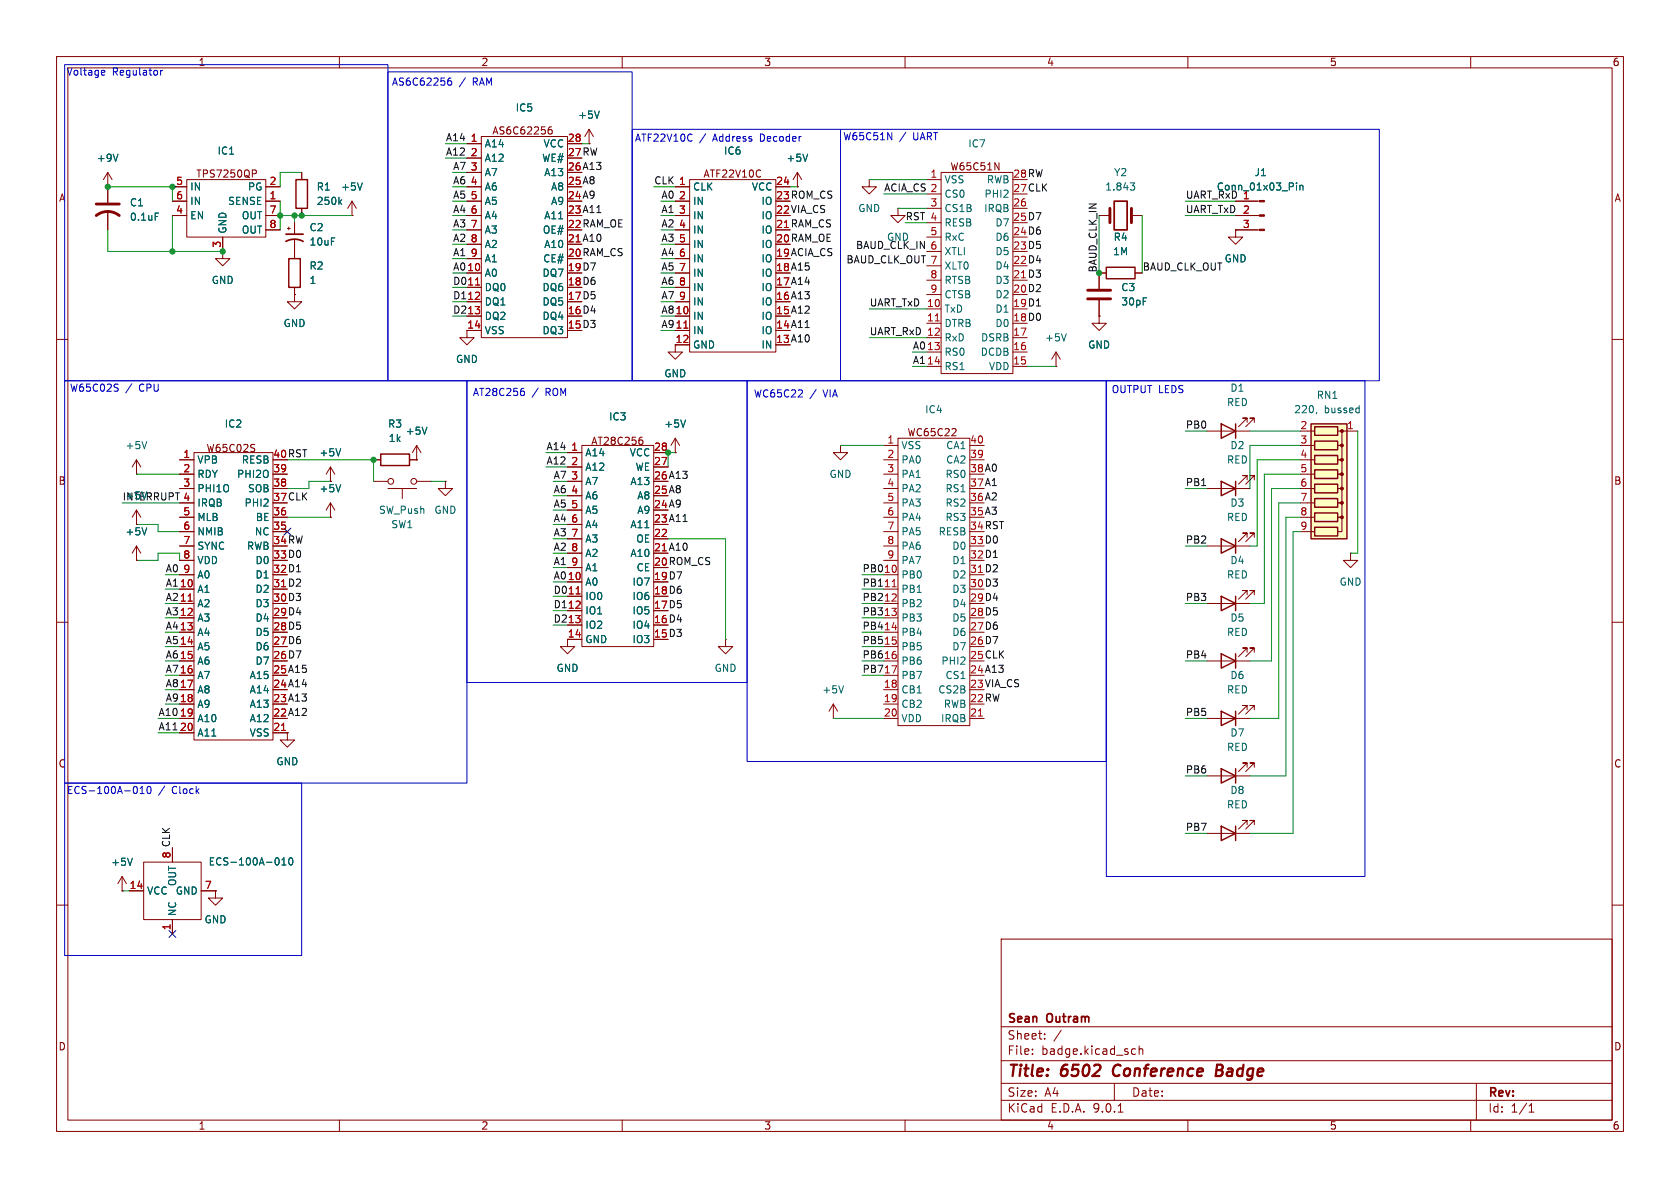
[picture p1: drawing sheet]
<svg xmlns="http://www.w3.org/2000/svg" width="297mm" height="210mm" viewBox="0 0 297 210" stroke-linecap="round" stroke-linejoin="round" font-family="sans-serif">
<g fill="none" stroke="#840000" stroke-width=".18">
<path d="M10 10h277v190h-277zM12 12h273v186h-273zM60 10v2M110 10v2M160 10v2M210 10v2M260 10v2M194.3 55.9v1.3h1.3l-1.3 1.2-1.3-1.2h1.3M194.3 55.9h.1M194.3 53.1v2.8M195.6 48.3h-1.3v2.8M200.7 48.3h1.2"/>
<path d="M10 60h2M186.7 64.8h.1M186.7 62.2l-.8 1.3M186.7 62.2l.8 1.3M186.7 62.2v2.6M213.4 76.2h7.6M220.5 74.7v-.8h-.8h.8l-1.6 1.5M221.7 74.7v-.8h-.7h.7l-1.5 1.5M285 60h2M24.1 83.8h.1M24.1 92.7h.1M24.1 99.1h.1"/>
<path d="M24.1 81.3l-.7 1.3M24.1 81.3l.8 1.3M24.1 81.3v2.5M24.1 90.2v2.5M24.1 96.5v2.6M24.1 90.2l-.7 1.2M24.1 90.2l.8 1.2M24.1 96.5l-.7 1.3M24.1 96.5l.8 1.3M10 110h2M213.4 116.8h7.6M220.5 115.3v-.7h-.8h.8l-1.6 1.5"/>
<path d="M221.7 115.3v-.7h-.7h.7l-1.5 1.5M285 110h2M10 160h2M177 166h108v32h-108zM285 160h2M60 198v2M110 198v2M160 198v2M177 194.5h108M177 191.5h108M177 187.5h108M177 181.5h108"/>
<path d="M182.5 186.3v.1M182.5 185.5v.1M184.7 183.6v.1M184.7 182.8v.1M187.6 182.1l-1.3 2M197 191.5v3M197.7 196.6h.8M200.3 185.4l.4 .1M200.7 186.3l-.4 .1M201.4 185.5l.2-.1 .4 .1v.9M201.4 184.9v1.5M210 198v2"/>
<path d="M260 198v2M261 191.5v6.5M270.3 196.6h.9M270.3 195.5l.4-.4v1.5"/>
</g>
<path d="M197 188.5a1.27 1.27 0 0 0 0 1.6M215.1 189.2h.6M215.7 189.2l.3 .1M215.8 188.2h-.6l-.3 2 1-.1M215.9 189.1l-.2 .1" fill="none" stroke="#840000" stroke-width=".4"/>
<path d="M188.5 59l-.4 1.3M25.9 78l-.4 1.3M25.9 93.3l-.4 1.3" fill="none" stroke="#006464" stroke-width=".18"/>
<path d="M195.6 47.2h5.1v2.1h-5.1zM215.9 74.9l2.5 1.3-2.5 1.3zM218.4 74.9v2.6M215.9 115.6l2.5 1.2-2.5 1.3zM218.4 115.6v2.5" fill="none" stroke="#840000" stroke-width=".25"/>
<path d="M192.3 51.3h4M192.3 52.8h4" fill="none" stroke="#840000" stroke-width=".51"/>
<path d="M231.8 74.9h6.3v20.4h-6.3z" fill="#ffffc2"/>
<g fill="none" stroke="#840000" stroke-width=".25">
<path d="M52.3 31.8h2.1v5h-2.1zM51.1 45.7h2v5.1h-2zM231.8 74.9h6.3v20.4h-6.3zM232.4 75.4h4.1v1.6h-4.1zM232.4 78h4.1v1.5h-4.1zM67.3 80.3h5.1v2h-5.1zM215.9 95.3l2.5 1.2-2.5 1.3zM215.9 85.1l2.5 1.3-2.5 1.2zM218.4 85.1v2.5M218.4 95.3v2.5M232.4 80.5h4.1v1.5h-4.1zM232.4 83.1h4.1v1.5h-4.1z"/>
<path d="M232.4 85.6h4.1v1.5h-4.1zM232.4 88.1h4.1v1.6h-4.1zM232.4 90.7h4.1v1.5h-4.1zM232.4 93.2h4.1v1.5h-4.1zM215.9 105.4l2.5 1.3-2.5 1.3zM218.4 105.4v2.6M215.9 125.7l2.5 1.3-2.5 1.3zM215.9 135.9l2.5 1.3-2.5 1.2zM218.4 125.7v2.6M218.4 135.9v2.5M215.9 146.1l2.5 1.2-2.5 1.3zM218.4 146.1v2.5"/>
</g>
<g fill="#840000" stroke="#840000" stroke-width=".18">
<path d="M222.7 35.4h.8v.3h-.8z"/>
<path d="M222.7 38h.8v.2h-.8z"/>
<path d="M222.7 40.5h.8v.3h-.8z"/>
<circle cx="237.2" cy="76.2" r=".25"/>
<circle cx="237.2" cy="78.7" r=".25"/>
<circle cx="237.2" cy="81.3" r=".25"/>
<circle cx="237.2" cy="83.8" r=".25"/>
<circle cx="237.2" cy="86.4" r=".25"/>
<circle cx="237.2" cy="88.9" r=".25"/>
<circle cx="237.2" cy="91.4" r=".25"/>
</g>
<g fill="none" stroke="#840000" stroke-width=".18">
<path d="M19 33h.1M19 30.5v5.3M19 37.3v3.3M19 30.5l-.7 1.3M19 30.5l.8 1.3M30.5 35.6h2.5M30.5 38.1h2.5M30.5 33h2.5M33 31.8h14v10.1h-14zM44.6 30h.5l.2 .3-.1 .3-.6 .1M47 35.6h2.5M47 38.1h2.5"/>
<path d="M47 33h2.5M52.1 39.4v2M53.3 30.5v1.3M53.3 36.8v1.3M62.2 38.1h.1M62.2 35.6l-.7 1.2M62.2 35.6l.8 1.2M62.2 35.6v2.5M82.5 35.6h2.6M82.5 38.1h2.6M82.5 25.4h2.6M82.5 27.9h2.6"/>
<path d="M82.5 30.5h2.6M82.5 33h2.6M85.1 24.1h15.2v35.6h-15.2zM97 23l.4-.1 .2 .2-.1 .5h-.5M97.5 22.4l-.4 .1-.1 .2M100.3 25.4h2.6M104.1 25.4h.1M104.1 22.9l-.7 1.2M104.1 22.9l.8 1.2M104.1 22.9v2.5M119.4 35.6h2.5M119.4 38.1h2.5"/>
<path d="M119.4 33h2.5M121.9 31.8h15.3v30.4h-15.3zM137.2 33h2.5M141 33h.1M141 30.5l-.8 1.3M141 30.5l.7 1.3M141 30.5v2.5M153.7 31.8v1.2h1.2l-1.2 1.3-1.3-1.3h1.3M153.7 31.8h.1M158.7 36.8v1.3h1.3l-1.3 1.3-1.2-1.3h1.2M158.7 36.8h.1M163.8 31.8h2.6"/>
<path d="M163.8 34.3h2.6M163.8 36.8h2.6M163.8 39.4h2.6M166.4 30.5h12.7v35.5h-12.7zM175.9 28.8l.7 1.2v-1.2M179.1 36.8h2.5M194.3 38.1h1.9M200 38.1h1.9M218.4 35.6h4.3M218.4 38.1h4.3M39.4 44.5v1.2h1.2l-1.2 1.3-1.3-1.3h1.3M39.4 44.5h.1"/>
<path d="M39.4 41.9v2.6M47 40.6h2.5M50.8 40.4h.5M51.1 40.1v.5M52.1 52.1v1.2h1.2l-1.2 1.3-1.3-1.3h1.3M52.1 52.1h.1M52.1 42.4v3.3M52.1 50.8v1.3M82.5 40.6h2.6M82.5 43.2h2.6M82.5 45.7h2.6M82.5 48.3h2.6"/>
<path d="M82.5 50.8h2.6M82.5 53.3h2.6M82.5 55.9h2.6M85.1 58.4h-2.6v1.3h1.3l-1.3 1.3-1.2-1.3h1.2M119.4 40.6h2.5M119.4 43.2h2.5M119.4 45.7h2.5M119.4 48.3h2.5M119.4 50.8h2.5M119.4 53.3h2.5M119.4 55.9h2.5M119.4 58.4h2.5"/>
<path d="M163.8 41.9h2.6M163.8 44.5h2.6M163.8 47h2.6M163.8 49.5h2.6M163.8 52.1h2.6M163.8 54.6h2.6M163.8 57.2h2.6M163.8 59.7h2.6M179.1 59.7h2.5M194.3 55.9h.1M194.3 53.1v2.8M195.6 48.3h-1.3v2.8"/>
<path d="M200.7 48.3h1.2M218.4 40.6v1.3h1.3l-1.3 1.3-1.2-1.3h1.2M218.4 40.6h.1M218.4 40.6h4.3M44.9 78.6h.1M45 79.3v.4M73.7 78.7l-.8 1.3M73.7 78.7l.7 1.3M73.7 78.7v2.6M102.9 78.7h12.7v35.6h-12.7zM113.3 77.3h.2M113.4 77.8l.3 .2v.3l-.3 .3"/>
<path d="M119.4 77.5l-.8 1.2M119.4 77.5l.7 1.2M119.4 77.5v2.5M121.9 61h-2.5v1.2h1.2l-1.2 1.3-1.3-1.3h1.3M148.6 78.7v1.3h1.3l-1.3 1.3-1.3-1.3h1.3M148.6 78.7h.1M156.2 78.7h2.5M158.7 77.5h12.7v50.8h-12.7zM163.8 62.2h2.6M163.8 64.8h2.6M171.4 78.7h2.6M179.1 62.2h2.5"/>
<path d="M179.1 64.8h2.5M231.1 76.2h1.3M231.1 78.7h1.3M236.5 76.2h.7v2.5h-.7h.7v2.6h-.7h.7v2.5h-.7h.7v2.6h-.7h.7v2.5h-.7h.7v2.5h-.7h.7v2.6h-.7M237.5 76.2h2.5M24.1 99.1h.1M24.1 92.7h.1M31.7 81.3h2.6M31.7 83.8h2.6M31.7 86.4h2.6M31.7 88.9h2.6M31.7 91.4h2.6"/>
<path d="M31.7 94h2.6M31.7 96.5h2.6M31.7 99.1h2.6M34.3 80h14v50.8h-14zM48.3 83.8h2.5M48.3 86.4h2.5M48.3 91.4h2.5M48.3 94h2.5M58.4 91.4h.1M58.4 85.1h.1M58.4 88.9l-.7 1.3M58.4 88.9l.8 1.3"/>
<path d="M58.4 82.6v2.5M58.4 88.9v2.5M58.4 82.6l-.7 1.2M58.4 82.6l.8 1.2M66 81.3h1.3M66 85.1h2.6M68.6 86.4h5.1M71.1 86.4v1.7M72.4 81.3h1.3M73.7 81.3h.1M73.7 85.1h2.5M78.7 85.1v1.3h1.3l-1.3 1.2-1.2-1.2h1.2"/>
<path d="M78.7 85.1h.1M100.3 80h2.6M100.3 82.6h2.6M100.3 85.1h2.6M100.3 87.6h2.6M100.3 90.2h2.6M100.3 92.7h2.6M100.3 95.3h2.6M100.3 97.8h2.6M115.6 80h2.5M115.6 82.6h2.5M115.6 95.3h2.5"/>
<path d="M119.4 80h.1M156.2 81.3h2.5M156.2 83.8h2.5M156.2 86.4h2.5M156.2 88.9h2.5M156.2 91.4h2.5M156.2 94h2.5M156.2 96.5h2.5M156.2 99.1h2.5M171.4 81.3h2.6M213.4 86.4h7.6M213.4 96.5h7.6"/>
<path d="M220.5 95v-.8h-.8h.8l-1.6 1.6M220.5 84.8v-.7h-.8h.8l-1.6 1.5M221.7 95v-.8h-.7h.7l-1.5 1.6M221.7 84.8v-.7h-.7h.7l-1.5 1.5M231.1 81.3h1.3M231.1 83.8h1.3M231.1 86.4h1.3M231.1 88.9h1.3M231.1 91.4h1.3M231.1 94h1.3M238.8 97.8v1.3h1.2l-1.2 1.2-1.3-1.2h1.3M238.8 97.8h.1"/>
<path d="M31.7 101.6h2.6M31.7 104.1h2.6M31.7 106.7h2.6M31.7 109.2h2.6M31.7 111.8h2.6M31.7 114.3h2.6M31.7 116.8h2.6M31.7 119.4h2.6M100.3 100.3h2.6M100.3 102.9h2.6M100.3 105.4h2.6M100.3 108h2.6"/>
<path d="M100.3 110.5h2.6M102.9 113h-2.6v1.3h1.3l-1.3 1.3-1.2-1.3h1.2M128.3 113v1.3h1.2l-1.2 1.3-1.3-1.3h1.3M128.3 113h.1M156.2 101.6h2.5M156.2 104.1h2.5M156.2 106.7h2.5M156.2 109.2h2.5M156.2 111.8h2.5M156.2 114.3h2.5M156.2 116.8h2.5M156.2 119.4h2.5"/>
<path d="M213.4 106.7h7.6M220.5 105.2v-.8h-.8h.8l-1.6 1.5M221.7 105.2v-.8h-.7h.7l-1.5 1.5M31.7 121.9h2.6M31.7 124.5h2.6M31.7 127h2.6M31.7 129.5h2.6M48.3 129.5h2.5M50.8 129.5v1.3h1.3l-1.3 1.3-1.3-1.3h1.3M50.8 129.5h.1M147.3 127h.1M147.3 124.5l-.7 1.2"/>
<path d="M147.3 124.5l.8 1.2M147.3 124.5v2.5M156.2 121.9h2.5M156.2 124.5h2.5M156.2 127h2.5M171.4 127h2.6M213.4 127h7.6M213.4 137.2h7.6M220.5 125.5v-.8h-.8h.8l-1.6 1.5M220.5 135.6v-.7h-.8h.8l-1.6 1.5M221.7 125.5v-.8h-.7h.7l-1.5 1.5M221.7 135.6v-.7h-.7h.7l-1.5 1.5"/>
<path d="M21.6 157.5h.1M21.6 154.9l-.8 1.3M21.6 154.9l.8 1.3M21.6 154.9v2.6M22.9 157.5h2.5M25.4 152.4h10.2v10.2h-10.2zM30.5 149.9v2.5M35.6 157.5h2.5M38.1 157.5v1.3h1.3l-1.3 1.2-1.3-1.2h1.3M38.1 157.5h.1M213.4 147.3h7.6M220.5 145.8v-.8h-.8h.8l-1.6 1.6"/>
<path d="M221.7 145.8v-.8h-.7h.7l-1.5 1.6M30.5 162.6v2.5"/>
<circle cx="69.1" cy="85.1" r=".51"/>
<circle cx="73.2" cy="85.1" r=".51"/>
</g>
<g fill="none" stroke="#006464" stroke-width=".18">
<path d="M106 19.6l-.5 1.3M20.9 27.2l-.5 1.3M27.4 37.7h.7M60 35.7l.4 .4M60.4 35.3l-.5 .5M64 32.3l-.4 1.3M142.8 27.2l-.4 1.3M199.8 32.3h.8l-.4 .5 .3 .1 .1 .5-.2 .2h-.4M229.2 32.3v.2M229.2 32.8v.8M229.8 32.8v.8M229.8 32.9l.2-.1h.3l.1 .8"/>
<path d="M60.2 79.3l-.4 1.3M75.5 75.5l-.4 1.3M121.2 74.2l-.4 1.3M232.8 72.9l-.1 .3M25.9 93.3l-.4 1.3M60.2 85.7l-.4 1.2M149.1 121.2l-.4 1.3M23.4 151.7l-.4 1.3M49.2 151.8l.1 .3-.1 .7M49.8 152.9h.8M49.8 152l.4-.4v1.3M51.2 151.8l.1-.2a.68 .68 0 0 1 .5 .7 .68 .68 0 0 1-.5 .6l-.1-.1-.2-.4z"/>
</g>
<path d="M84.1 50.4h.7M120.9 58h.7M165.3 56.7h.8M33.3 106.3h.7M101.8 105h.8M157.7 103.7h.7M49.8 129.1h.7M173 126.6h.7" fill="none" stroke="#a90000" stroke-width=".18"/>
<path d="M17 38.1a3.3 3.3 0 0 1 4.1 0M17 36.1h4.1M196.2 36.8v2.6M200 36.8v2.6" fill="none" stroke="#840000" stroke-width=".51"/>
<path d="M197 35.6h2.3v5h-2.3zM50.5 42.7a3.2 3.2 0 0 1 3.1 0M50.5 41.4h3.1" fill="none" stroke="#840000" stroke-width=".3"/>
<g fill="none" stroke="#009600" stroke-width=".18">
<path d="M19 33h11.5v2.6M30.5 38.1v6.4M49.5 38.1h12.7M49.5 35.6v5M52.1 38.1v1.3M53.3 30.5h-3.8v2.5M78.7 27.9h3.8M78.7 25.4h3.8M102.9 25.4h1.2M115.6 33h3.8M116.8 38.1h2.6M139.7 33h1.3"/>
<path d="M153.7 31.8h10.1M156.2 34.3h7.6M158.7 36.8h5.1M160 39.4h3.8M194.3 38.1v10.2M201.9 38.1v10.2M209.5 35.6h8.9M209.5 38.1h8.9M19 40.6v3.9h20.4M80 45.7h2.5M153.7 59.7h10.1M153.7 54.6h10.1"/>
<path d="M148.6 78.7h7.6M161.3 64.8h2.5M181.6 64.8h5.1M209.5 76.2h3.9M221 76.2h8.9M229.9 78.7h-8.9v7.7M240 76.2v21.6h-1.2M21.6 88.9h10.1M24.1 83.8h7.6M24.1 99.1h3.8v-1.3h3.8v1.3M24.1 92.7h3.8v1.3h3.8M50.8 91.4h7.6"/>
<path d="M50.8 81.3h15.2v3.8M58.4 85.1h-3.8v1.3h-3.8M76.2 85.1h2.5M96.5 82.6h3.8M96.5 80h3.8M118.1 95.3h10.2v17.7M119.4 80h-1.3v2.6M209.5 96.5h3.9M209.5 86.4h3.9M229.9 91.4h-2.6v45.8h-6.3M229.9 88.9h-3.8v38.1h-5.1M229.9 83.8h-6.4v22.9h-2.5"/>
<path d="M229.9 86.4h-5.1v30.4h-3.8M229.9 94h-1.3v53.3h-7.6M229.9 81.3h-7.7v15.2h-1.2M29.2 104.1h2.5M97.8 100.3h2.5M152.4 106.7h3.8M152.4 111.8h3.8M152.4 116.8h3.8M152.4 119.4h3.8M152.4 101.6h3.8M152.4 114.3h3.8M152.4 109.2h3.8"/>
<path d="M152.4 104.1h3.8M209.5 106.7h3.9M209.5 116.8h3.9M27.9 127h3.8M27.9 129.5h3.8M147.3 127h8.9M209.5 127h3.9M209.5 137.2h3.9M21.6 157.5h1.3M209.5 147.3h3.9"/>
</g>
<path d="M50.2 93.4l1.2 1.2M51.4 93.4l-1.2 1.2M29.9 164.5l1.2 1.2M31.1 164.5l-1.2 1.2" fill="none" stroke="#000084" stroke-width=".18"/>
<g fill="none" stroke="#0000c2" stroke-width=".18">
<path d="M11.4 11.4h57.2v55.9h-57.2zM18.1 12.4l.4 .1v.2l-.6 .2M18.5 13.2l-.4 .1M28.4 12.4v.9M28.8 12.4l-.4 .3M68.6 12.7h43.2v54.6h-43.2zM79.3 14.3h.3l.3 .2-.2 .5h-.4M79.7 13.8l-.3 .1-.2 .2M111.8 22.9h36.8v44.4h-36.8zM148.6 22.9h95.2v44.4h-95.2zM156.9 23.4l.8 1.3v-1.3M11.4 67.3h71.1v71.1h-71.1z"/>
<path d="M20.7 67.9l.2 .1M20.8 68.7v.3M82.5 67.3h49.6v53.4h-49.6zM92.4 68.7h.2M92.5 69.1l.2 .3v.3l-.2 .2M132.1 67.3h63.5v67.3h-63.5zM195.6 67.3h45.7v87.6h-45.7zM11.4 138.4h41.9v30.5h-41.9zM24.2 139.1l.1 .4-.1 .7M24.8 139.4l.3-.4v1.3M26.1 139.1l.2-.1a.68 .68 0 0 1 .4 .6 .68 .68 0 0 1-.4 .7l-.2-.1-.1-.4zM24.8 140.3h.7"/>
</g>
<g fill="#009600" stroke="#009600" stroke-width=".18">
<circle cx="30.5" cy="33" r=".46"/>
<circle cx="19" cy="33" r=".46"/>
<circle cx="53.3" cy="38.1" r=".46"/>
<circle cx="49.5" cy="38.1" r=".46"/>
<circle cx="39.4" cy="44.5" r=".46"/>
<circle cx="52.1" cy="38.1" r=".46"/>
<circle cx="30.5" cy="44.5" r=".46"/>
<circle cx="118.1" cy="80" r=".46"/>
<circle cx="66" cy="81.3" r=".46"/>
</g>
<g font-size="2.8" fill="#840000">
<text x="178" y="190.9">Title:</text>
<text x="187.7" y="190.9">6502</text>
<text x="197.6" y="190.9">Conference</text>
<text x="216.6" y="190.9">Badge</text>
</g>
<g font-size="2.1" fill="#840000">
<text x="178" y="184">Sheet:</text>
<text x="178" y="181.2">Sean</text>
<text x="185.2" y="181.2">Outram</text>
<text x="178" y="186.7">File:</text>
<text x="184.1" y="186.7">badge.kicad_sch</text>
<text x="178" y="196.9">KiCad</text>
<text x="178" y="194.1">Size:</text>
<text x="184.7" y="194.1">A4</text>
<text x="185.7" y="196.9">E.D.A.</text>
<text x="193.3" y="196.9">9.0.1</text>
<text x="200" y="194.1">Date:</text>
<text x="263" y="194.3">Rev:</text>
<text x="263" y="196.9">Id:</text>
<text x="267.1" y="196.9">1/1</text>
</g>
<g font-size="1.8" fill="#840000">
<text x="35" y="11.9">1</text>
<text x="85" y="11.9">2</text>
<text x="135" y="11.9">3</text>
<text x="185" y="11.9">4</text>
<text x="235" y="11.9">5</text>
<text x="285" y="11.9">6</text>
<text x="86.9" y="24">AS6C62256</text>
<text x="100.3" y="27.7">27 RW</text>
<text x="10.3" y="35.9">A</text>
<text x="34.6" y="31.6">TPS7250QP</text>
<text x="100.3" y="30.2">26 A13</text>
<text x="100.3" y="32.8">25 A8</text>
<text x="100.3" y="35.3">24 A9</text>
<text x="124.3" y="31.6">ATF22V10C</text>
<text x="137.1" y="35.3">23 ROM_CS</text>
<text x="167.9" y="30.3">W65C51N</text>
<text x="285.3" y="35.9">A</text>
<text x="100.3" y="37.8">23 A11</text>
<text x="100.3" y="40.4">22 RAM_OE</text>
<text x="137.1" y="37.8">22 VIA_CS</text>
<text x="100.3" y="45.5">20 RAM_CS</text>
<text x="137.1" y="42.9">20 RAM_OE</text>
<text x="137.1" y="45.5">19 ACIA_CS</text>
<text x="100.3" y="48">19 D7</text>
<text x="100.3" y="50.5">18 D6</text>
<text x="100.3" y="53.1">17 D5</text>
<text x="137.1" y="48">18 A15</text>
<text x="137.1" y="50.5">17 A14</text>
<text x="137.1" y="53.1">16 A13</text>
<text x="100.3" y="55.6">16 D4</text>
<text x="100.3" y="58.2">15 D3</text>
<text x="137.1" y="55.6">15 A12</text>
<text x="137.1" y="58.2">14 A11</text>
<text x="119.3" y="60.7">12</text>
<text x="137.1" y="60.7">13 A10</text>
<text x="160.3" y="77.3">WC65C22</text>
<text x="36.4" y="80.1">W65C02S</text>
<text x="48.2" y="81">40 RST</text>
<text x="104.4" y="78.8">AT28C256</text>
<text x="10.3" y="85.9">B</text>
<text x="48.2" y="88.6">37 CLK</text>
<text x="115.5" y="84.8">26 A13</text>
<text x="115.5" y="87.4">25 A8</text>
<text x="115.5" y="89.9">24 A9</text>
<text x="285.3" y="85.9">B</text>
<text x="115.5" y="92.5">23 A11</text>
<text x="48.2" y="96.3">34 RW</text>
<text x="48.2" y="98.8">33 D0</text>
<text x="48.2" y="101.3">32 D1</text>
<text x="115.5" y="100.1">20 ROM_CS</text>
<text x="48.2" y="106.4">30 D3</text>
<text x="115.5" y="102.6">19 D7</text>
<text x="115.5" y="105.2">18 D6</text>
<text x="115.5" y="107.7">17 D5</text>
<text x="48.2" y="109">29 D4</text>
<text x="48.2" y="111.5">28 D5</text>
<text x="115.5" y="110.2">16 D4</text>
<text x="115.5" y="112.8">15 D3</text>
<text x="48.2" y="114">27 D6</text>
<text x="48.2" y="116.6">26 D7</text>
<text x="48.2" y="119.1">25 A15</text>
<text x="48.2" y="121.7">24 A14</text>
<text x="48.2" y="124.2">23 A13</text>
<text x="48.2" y="126.7">22 A12</text>
<text x="10.3" y="135.9">C</text>
<text x="285.3" y="135.9">C</text>
<text x="10.3" y="185.9">D</text>
<text x="285.3" y="185.9">D</text>
<text x="35" y="199.9">1</text>
<text x="85" y="199.9">2</text>
<text x="135" y="199.9">3</text>
<text x="185" y="199.9">4</text>
<text x="235" y="199.9">5</text>
<text x="285" y="199.9">6</text>
</g>
<g font-size="1.8" fill="#0000c2">
<text x="11.7" y="13.6">Voltage</text>
<text x="19.8" y="13.6">Regulator</text>
<text x="69.2" y="15.3">AS6C62256</text>
<text x="81.2" y="15.3">/</text>
<text x="83.7" y="15.3">RAM</text>
<text x="112.1" y="25.3">ATF22V10C</text>
<text x="123.7" y="25.3">/</text>
<text x="126.2" y="25.3">Address</text>
<text x="134.6" y="25.3">Decoder</text>
<text x="149" y="25">W65C51N</text>
<text x="159" y="25">/</text>
<text x="161.5" y="25">UART</text>
<text x="12.3" y="69.4">W65C02S</text>
<text x="22.2" y="69.4">/</text>
<text x="24.7" y="69.4">CPU</text>
<text x="83.5" y="70.2">AT28C256</text>
<text x="94" y="70.2">/</text>
<text x="96.5" y="70.2">ROM</text>
<text x="133.2" y="70.5">WC65C22</text>
<text x="143.2" y="70.5">/</text>
<text x="145.7" y="70.5">VIA</text>
<text x="196.4" y="69.7">OUTPUT LEDS</text>
<text x="11.7" y="140.6">ECS-100A-010</text>
<text x="28" y="140.6">/</text>
<text x="30.5" y="140.6">Clock</text>
</g>
<g font-size="1.8" fill="#006464">
<text x="91.1" y="19.9">IC5</text>
<text x="102.1" y="21.2">+5V</text>
<text x="17" y="28.8">+9V</text>
<text x="38.4" y="27.5">IC1</text>
<text x="85.6" y="26.3">A14</text>
<text x="85.6" y="28.8">A12</text>
<text x="95.7" y="28.8">WE#</text>
<text x="96" y="26.3">VCC</text>
<text x="127.9" y="27.5">IC6</text>
<text x="138.9" y="28.8">+5V</text>
<text x="171.1" y="26.3">IC7</text>
<text x="33.5" y="33.9">IN</text>
<text x="43.7" y="33.9">PG</text>
<text x="55.9" y="33.9">R1</text>
<text x="60.2" y="33.9">+5V</text>
<text x="85.6" y="31.3">A7</text>
<text x="85.6" y="33.9">A6</text>
<text x="96.1" y="31.3">A13</text>
<text x="97.3" y="33.9">A8</text>
<text x="122.4" y="33.9">CLK</text>
<text x="132.8" y="33.9">VCC</text>
<text x="166.9" y="32.6">VSS</text>
<text x="166.9" y="35.2">CS0</text>
<text x="173.9" y="35.2">PHI2</text>
<text x="174.4" y="32.6">RWB</text>
<text x="195.3" y="33.9">1.843</text>
<text x="196.9" y="31.3">Y2</text>
<text x="209.5" y="35.2">UART_RxD 1</text>
<text x="215" y="33.9">Conn_01x03_Pin</text>
<text x="221.7" y="31.3">J1</text>
<text x="22.9" y="36.7">C1</text>
<text x="22.9" y="39.2">0.1uF</text>
<text x="33.5" y="36.4">IN</text>
<text x="33.5" y="39">EN</text>
<text x="40.2" y="36.4">SENSE</text>
<text x="40.2" y="41.4" transform="rotate(-90 40.2 41.4)">GND</text>
<text x="42.7" y="39">OUT</text>
<text x="42.7" y="41.5">OUT</text>
<text x="54.6" y="41.1">C2</text>
<text x="55.9" y="36.4">250k</text>
<text x="85.6" y="36.4">A5</text>
<text x="85.6" y="39">A4</text>
<text x="85.6" y="41.5">A3</text>
<text x="95.9" y="41.5">OE#</text>
<text x="96.1" y="39">A11</text>
<text x="97.3" y="36.4">A9</text>
<text x="122.4" y="36.4">IN</text>
<text x="122.4" y="39">IN</text>
<text x="122.4" y="41.5">IN</text>
<text x="134.5" y="36.4">IO</text>
<text x="134.5" y="39">IO</text>
<text x="134.5" y="41.5">IO</text>
<text x="151.6" y="37.7">GND</text>
<text x="166.9" y="37.7">CS1B</text>
<text x="166.9" y="40.2">RESB</text>
<text x="173.9" y="37.7">IRQB</text>
<text x="175.9" y="40.2">D7</text>
<text x="54.6" y="47.9">R2</text>
<text x="54.6" y="43.6">10uF</text>
<text x="85.6" y="44">A2</text>
<text x="85.6" y="46.6">A1</text>
<text x="95.9" y="46.6">CE#</text>
<text x="96.1" y="44">A10</text>
<text x="122.4" y="44">IN</text>
<text x="122.4" y="46.6">IN</text>
<text x="134.5" y="44">IO</text>
<text x="134.5" y="46.6">IO</text>
<text x="166.9" y="42.8">RxC</text>
<text x="166.9" y="45.3">XTLI</text>
<text x="166.9" y="47.9">XLT0</text>
<text x="175.9" y="42.8">D6</text>
<text x="175.9" y="45.3">D5</text>
<text x="175.9" y="47.9">D4</text>
<text x="196.7" y="45.3">1M</text>
<text x="196.8" y="42.8">R4</text>
<text x="216.4" y="46.6">GND</text>
<text x="37.3" y="50.4">GND</text>
<text x="54.6" y="50.4">1</text>
<text x="85.6" y="49.1">A0</text>
<text x="85.6" y="51.7">DQ0</text>
<text x="95.8" y="49.1">DQ7</text>
<text x="95.8" y="51.7">DQ6</text>
<text x="122.4" y="49.1">IN</text>
<text x="122.4" y="51.7">IN</text>
<text x="134.5" y="49.1">IO</text>
<text x="134.5" y="51.7">IO</text>
<text x="166.9" y="50.4">RTSB</text>
<text x="166.9" y="52.9">CTSB</text>
<text x="175.9" y="50.4">D3</text>
<text x="175.9" y="52.9">D2</text>
<text x="198.1" y="51.7">C3</text>
<text x="50" y="58">GND</text>
<text x="85.6" y="54.2">DQ1</text>
<text x="85.6" y="56.7">DQ2</text>
<text x="85.6" y="59.3">VSS</text>
<text x="95.8" y="54.2">DQ5</text>
<text x="95.8" y="56.7">DQ4</text>
<text x="95.8" y="59.3">DQ3</text>
<text x="122.4" y="54.2">IN</text>
<text x="122.4" y="56.7">IN</text>
<text x="122.4" y="59.3">IN</text>
<text x="134.5" y="54.2">IO</text>
<text x="134.5" y="56.7">IO</text>
<text x="134.5" y="59.3">IO</text>
<text x="166.9" y="55.5">TxD</text>
<text x="166.9" y="58">DTRB</text>
<text x="175.9" y="55.5">D1</text>
<text x="175.9" y="58">D0</text>
<text x="198.1" y="54.2">30pF</text>
<text x="80.5" y="64.4">GND</text>
<text x="122.4" y="61.8">GND</text>
<text x="134.5" y="61.8">IN</text>
<text x="166.9" y="60.6">RxD</text>
<text x="166.9" y="63.1">RS0</text>
<text x="166.9" y="65.6">RS1</text>
<text x="173.3" y="63.1">DCDB</text>
<text x="173.3" y="60.6">DSRB</text>
<text x="174.7" y="65.6">VDD</text>
<text x="184.7" y="60.6">+5V</text>
<text x="192.3" y="61.8">GND</text>
<text x="117.3" y="66.9">GND</text>
<text x="216.8" y="72">RED</text>
<text x="217.4" y="69.4">D1</text>
<text x="232.7" y="70.7">RN1</text>
<text x="39.6" y="75.8">IC2</text>
<text x="68.5" y="75.8">R3</text>
<text x="71.6" y="77.1">+5V</text>
<text x="107.6" y="74.5">IC3</text>
<text x="117.3" y="75.8">+5V</text>
<text x="163.5" y="73.3">IC4</text>
<text x="228.7" y="73.3">220,</text>
<text x="234.1" y="73.3">bussed</text>
<text x="22.1" y="79.6">+5V</text>
<text x="34.8" y="82.1">VPB</text>
<text x="42.7" y="82.1">RESB</text>
<text x="56.4" y="80.9">+5V</text>
<text x="68.6" y="78.3">1k</text>
<text x="103.4" y="80.9">A14</text>
<text x="103.4" y="83.4">A12</text>
<text x="111.2" y="80.9">VCC</text>
<text x="112.3" y="83.4">WE</text>
<text x="159.3" y="79.6">VSS</text>
<text x="159.3" y="82.1">PA0</text>
<text x="167.2" y="79.6">CA1</text>
<text x="167.2" y="82.1">CA2</text>
<text x="216.8" y="82.1">RED</text>
<text x="217.4" y="79.6">D2</text>
<text x="21.6" y="88.6">INTERRUPT 4</text>
<text x="22.1" y="88.5">+5V</text>
<text x="34.8" y="84.7">RDY</text>
<text x="34.8" y="87.2">PHI1O</text>
<text x="34.8" y="89.8">IRQB</text>
<text x="41.8" y="84.7">PHI2O</text>
<text x="43.1" y="89.8">PHI2</text>
<text x="43.7" y="87.2">SOB</text>
<text x="56.4" y="87.2">+5V</text>
<text x="103.4" y="86">A7</text>
<text x="103.4" y="88.5">A6</text>
<text x="111.4" y="86">A13</text>
<text x="112.6" y="88.5">A8</text>
<text x="146.6" y="84.7">GND</text>
<text x="159.3" y="84.7">PA1</text>
<text x="159.3" y="87.2">PA2</text>
<text x="159.3" y="89.8">PA3</text>
<text x="167" y="84.7">RS0</text>
<text x="167" y="87.2">RS1</text>
<text x="167" y="89.8">RS2</text>
<text x="217.4" y="89.8">D3</text>
<text x="22.1" y="94.8">+5V</text>
<text x="34.8" y="92.3">MLB</text>
<text x="34.8" y="94.8">NMIB</text>
<text x="44.9" y="94.8">NC</text>
<text x="45.1" y="92.3">BE</text>
<text x="66.9" y="91">SW_Push</text>
<text x="69.1" y="93.6">SW1</text>
<text x="76.7" y="91">GND</text>
<text x="103.4" y="91">A5</text>
<text x="103.4" y="93.6">A4</text>
<text x="111.4" y="93.6">A11</text>
<text x="112.6" y="91">A9</text>
<text x="159.3" y="92.3">PA4</text>
<text x="159.3" y="94.8">PA5</text>
<text x="165.8" y="94.8">RESB</text>
<text x="167" y="92.3">RS3</text>
<text x="216.8" y="92.3">RED</text>
<text x="34.8" y="97.4">SYNC</text>
<text x="34.8" y="99.9">VDD</text>
<text x="43.6" y="97.4">RWB</text>
<text x="45.1" y="99.9">D0</text>
<text x="103.4" y="96.1">A3</text>
<text x="103.4" y="98.7">A2</text>
<text x="103.4" y="101.2">A1</text>
<text x="111.4" y="98.7">A10</text>
<text x="112.4" y="96.1">OE</text>
<text x="112.4" y="101.2">CE</text>
<text x="159.3" y="97.4">PA6</text>
<text x="159.3" y="99.9">PA7</text>
<text x="168.3" y="97.4">D0</text>
<text x="168.3" y="99.9">D1</text>
<text x="217.4" y="99.9">D4</text>
<text x="34.8" y="102.5">A0</text>
<text x="34.8" y="105">A1</text>
<text x="34.8" y="107.5">A2</text>
<text x="45.1" y="102.5">D1</text>
<text x="45.1" y="105">D2</text>
<text x="45.1" y="107.5">D3</text>
<text x="103.4" y="103.7">A0</text>
<text x="103.4" y="106.3">IO0</text>
<text x="111.7" y="103.7">IO7</text>
<text x="111.7" y="106.3">IO6</text>
<text x="159.3" y="102.5">PB0</text>
<text x="159.3" y="105">PB1</text>
<text x="159.3" y="107.5">PB2</text>
<text x="168.3" y="102.5">D2</text>
<text x="168.3" y="105">D3</text>
<text x="168.3" y="107.5">D4</text>
<text x="216.8" y="102.5">RED</text>
<text x="236.7" y="103.7">GND</text>
<text x="34.8" y="110.1">A3</text>
<text x="34.8" y="112.6">A4</text>
<text x="45.1" y="110.1">D4</text>
<text x="45.1" y="112.6">D5</text>
<text x="103.4" y="108.8">IO1</text>
<text x="103.4" y="111.4">IO2</text>
<text x="103.4" y="113.9">GND</text>
<text x="111.7" y="108.8">IO5</text>
<text x="111.7" y="111.4">IO4</text>
<text x="111.7" y="113.9">IO3</text>
<text x="159.3" y="110.1">PB3</text>
<text x="159.3" y="112.6">PB4</text>
<text x="168.3" y="110.1">D5</text>
<text x="168.3" y="112.6">D6</text>
<text x="216.8" y="112.6">RED</text>
<text x="217.4" y="110.1">D5</text>
<text x="34.8" y="115.2">A5</text>
<text x="34.8" y="117.7">A6</text>
<text x="45.1" y="115.2">D6</text>
<text x="45.1" y="117.7">D7</text>
<text x="98.3" y="119">GND</text>
<text x="126.2" y="119">GND</text>
<text x="159.3" y="115.2">PB5</text>
<text x="159.3" y="117.7">PB6</text>
<text x="166.3" y="117.7">PHI2</text>
<text x="168.3" y="115.2">D7</text>
<text x="34.8" y="120.2">A7</text>
<text x="34.8" y="122.8">A8</text>
<text x="34.8" y="125.3">A9</text>
<text x="44" y="120.2">A15</text>
<text x="44" y="122.8">A14</text>
<text x="44" y="125.3">A13</text>
<text x="145.3" y="122.8">+5V</text>
<text x="159.3" y="120.2">PB7</text>
<text x="159.3" y="122.8">CB1</text>
<text x="159.3" y="125.3">CB2</text>
<text x="165.8" y="122.8">CS2B</text>
<text x="166.7" y="125.3">RWB</text>
<text x="167" y="120.2">CS1</text>
<text x="216.8" y="122.8">RED</text>
<text x="217.4" y="120.2">D6</text>
<text x="34.8" y="127.9">A10</text>
<text x="34.8" y="130.4">A11</text>
<text x="44" y="127.9">A12</text>
<text x="44" y="130.4">VSS</text>
<text x="159.3" y="127.9">VDD</text>
<text x="166.3" y="127.9">IRQB</text>
<text x="217.4" y="130.4">D7</text>
<text x="48.8" y="135.5">GND</text>
<text x="216.8" y="132.9">RED</text>
<text x="216.8" y="143.1">RED</text>
<text x="217.4" y="140.6">D8</text>
<text x="19.6" y="153.3">+5V</text>
<text x="36.8" y="153.2">ECS-100A-010</text>
<text x="25.9" y="158.3">VCC</text>
<text x="31" y="158.3">GND</text>
<text x="31.3" y="156.7" transform="rotate(-90 31.3 156.7)">OUT</text>
<text x="31.3" y="162.1" transform="rotate(-90 31.3 162.1)">NC</text>
<text x="36.1" y="163.4">GND</text>
</g>
<g font-size="1.8" fill="#0f0f0f">
<text x="78.7" y="27.6">A12</text>
<text x="78.7" y="25.1">A14</text>
<text x="115.6" y="32.7">CLK 1</text>
<text x="156.2" y="33.9">ACIA_CS 2</text>
<text x="179" y="31.5">28 RW</text>
<text x="179" y="34">27 CLK</text>
<text x="116.8" y="37.8">A1</text>
<text x="160" y="39">RST 4</text>
<text x="179" y="39.1">25 D7</text>
<text x="179" y="41.7">24 D6</text>
<text x="209.5" y="37.8">UART_TxD 2</text>
<text x="80" y="45.4">A1</text>
<text x="149.5" y="46.6">BAUD_CLK_OUT 7</text>
<text x="151.2" y="44.1">BAUD_CLK_IN 6</text>
<text x="156.7" y="42.8">GND</text>
<text x="179" y="44.2">23 D5</text>
<text x="179" y="46.7">22 D4</text>
<text x="201.9" y="47.9">BAUD_CLK_OUT</text>
<text x="179" y="49.3">21 D3</text>
<text x="179" y="51.8">20 D2</text>
<text x="153.7" y="54.3">UART_TxD 10</text>
<text x="153.7" y="59.3">UART_RxD 12</text>
<text x="179" y="54.4">19 D1</text>
<text x="179" y="56.9">18 D0</text>
<text x="161.3" y="64.4">A1</text>
<text x="163.8" y="62">13</text>
<text x="209.5" y="75.9">PB0</text>
<text x="96.5" y="79.7">A14</text>
<text x="96.5" y="82.2">A12</text>
<text x="171.4" y="83.6">38 A0</text>
<text x="171.4" y="86.1">37 A1</text>
<text x="171.4" y="88.6">36 A2</text>
<text x="209.5" y="86">PB1</text>
<text x="171.4" y="91.2">35 A3</text>
<text x="171.4" y="93.7">34 RST</text>
<text x="97.8" y="100">A1</text>
<text x="152.4" y="101.3">PB0</text>
<text x="156.2" y="101.3">10</text>
<text x="171.4" y="96.3">33 D0</text>
<text x="171.4" y="98.8">32 D1</text>
<text x="171.4" y="101.3">31 D2</text>
<text x="209.5" y="96.2">PB2</text>
<text x="29.2" y="103.8">A1</text>
<text x="152.4" y="103.8">PB1</text>
<text x="152.4" y="106.3">PB2</text>
<text x="156.2" y="106.4">12</text>
<text x="171.4" y="103.9">30 D3</text>
<text x="171.4" y="106.4">29 D4</text>
<text x="209.5" y="106.3">PB3</text>
<text x="152.4" y="114">PB5</text>
<text x="152.4" y="111.4">PB4</text>
<text x="152.4" y="108.9">PB3</text>
<text x="156.2" y="109">13</text>
<text x="156.2" y="111.5">14</text>
<text x="171.4" y="109">28 D5</text>
<text x="171.4" y="111.5">27 D6</text>
<text x="152.4" y="116.5">PB6</text>
<text x="152.4" y="119">PB7</text>
<text x="156.2" y="114">15</text>
<text x="156.2" y="116.6">16</text>
<text x="171.4" y="114">26 D7</text>
<text x="171.4" y="116.6">25 CLK</text>
<text x="171.4" y="119.1">24 A13</text>
<text x="209.5" y="116.5">PB4</text>
<text x="171.4" y="124.2">22 RW</text>
<text x="171.4" y="121.7">23 VIA_CS</text>
<text x="27.9" y="126.7">A10</text>
<text x="27.9" y="129.2">A11</text>
<text x="209.5" y="126.7">PB5</text>
<text x="209.5" y="136.8">PB6</text>
<text x="209.5" y="147">PB7</text>
<text x="30.2" y="151.8" transform="rotate(-90 30.2 151.8)">8 CLK</text>
</g>
<g font-size="1.8" fill="#a90000">
<text x="83.1" y="25.1">1</text>
<text x="83.1" y="27.7">2</text>
<text x="100.3" y="25.1">28</text>
<text x="100.3" y="27.7">27</text>
<text x="31" y="32.8">5</text>
<text x="31" y="35.3">6</text>
<text x="47.6" y="32.8">2</text>
<text x="47.6" y="35.3">1</text>
<text x="83.1" y="30.2">3</text>
<text x="83.1" y="32.8">4</text>
<text x="83.1" y="35.3">5</text>
<text x="100.3" y="30.2">26</text>
<text x="100.3" y="32.8">25</text>
<text x="100.3" y="35.3">24</text>
<text x="119.9" y="35.3">2</text>
<text x="119.9" y="32.8">1</text>
<text x="137.1" y="32.8">24</text>
<text x="137.1" y="35.3">23</text>
<text x="164.4" y="31.5">1</text>
<text x="219.6" y="35.3">1</text>
<text x="31" y="37.8">4</text>
<text x="47.6" y="37.8">7</text>
<text x="47.6" y="40.4">8</text>
<text x="83.1" y="37.8">6</text>
<text x="83.1" y="40.4">7</text>
<text x="100.3" y="37.8">23</text>
<text x="100.3" y="40.4">22</text>
<text x="119.9" y="37.8">3</text>
<text x="119.9" y="40.4">4</text>
<text x="137.1" y="40.4">21 RAM_CS</text>
<text x="137.1" y="37.8">22</text>
<text x="137.1" y="40.4">21</text>
<text x="164.4" y="36.6">3</text>
<text x="164.4" y="41.7">5</text>
<text x="179" y="36.6">26</text>
<text x="219.6" y="40.4">3</text>
<text x="219.6" y="37.8">2</text>
<text x="39.1" y="43.9" transform="rotate(-90 39.1 43.9)">3</text>
<text x="83.1" y="42.9">8</text>
<text x="83.1" y="45.5">9</text>
<text x="100.3" y="42.9">21 A10</text>
<text x="100.3" y="42.9">21</text>
<text x="100.3" y="45.5">20</text>
<text x="119.9" y="42.9">5</text>
<text x="119.9" y="45.5">6</text>
<text x="137.1" y="42.9">20</text>
<text x="137.1" y="45.5">19</text>
<text x="82.5" y="48">10</text>
<text x="82.5" y="50.5">11</text>
<text x="82.5" y="53.1">12</text>
<text x="100.3" y="48">19</text>
<text x="100.3" y="50.5">18</text>
<text x="100.3" y="53.1">17</text>
<text x="119.9" y="48">7</text>
<text x="119.9" y="50.5">8</text>
<text x="119.9" y="53.1">9</text>
<text x="137.1" y="48">18</text>
<text x="137.1" y="50.5">17</text>
<text x="137.1" y="53.1">16</text>
<text x="164.4" y="49.3">8</text>
<text x="164.4" y="51.8">9</text>
<text x="82.5" y="58.2">14</text>
<text x="82.5" y="55.6">13</text>
<text x="100.3" y="55.6">16</text>
<text x="100.3" y="58.2">15</text>
<text x="119.3" y="55.6">10</text>
<text x="119.3" y="58.2">11</text>
<text x="137.1" y="55.6">15</text>
<text x="137.1" y="58.2">14</text>
<text x="163.8" y="56.9">11</text>
<text x="179" y="59.4">17</text>
<text x="137.1" y="60.7">13</text>
<text x="163.8" y="64.5">14</text>
<text x="179" y="62">16</text>
<text x="179" y="64.5">15</text>
<text x="229.8" y="75.9">2</text>
<text x="238.1" y="75.9">1</text>
<text x="32.3" y="81">1</text>
<text x="32.3" y="83.6">2</text>
<text x="48.2" y="83.6">39</text>
<text x="48.2" y="81">40</text>
<text x="100.9" y="79.8">1</text>
<text x="100.9" y="82.3">2</text>
<text x="115.5" y="79.8">28</text>
<text x="115.5" y="82.3">27</text>
<text x="156.8" y="78.5">1</text>
<text x="156.8" y="81">2</text>
<text x="156.8" y="83.6">3</text>
<text x="171.4" y="78.5">40</text>
<text x="171.4" y="81">39</text>
<text x="229.8" y="78.5">3</text>
<text x="229.8" y="81">4</text>
<text x="229.8" y="83.6">5</text>
<text x="32.3" y="86.1">3</text>
<text x="32.3" y="88.6">4</text>
<text x="48.2" y="86.1">38</text>
<text x="48.2" y="88.6">37</text>
<text x="100.9" y="84.8">3</text>
<text x="100.9" y="87.4">4</text>
<text x="100.9" y="89.9">5</text>
<text x="115.5" y="84.8">26</text>
<text x="115.5" y="87.4">25</text>
<text x="115.5" y="89.9">24</text>
<text x="156.8" y="86.1">4</text>
<text x="156.8" y="88.6">5</text>
<text x="229.8" y="86.1">6</text>
<text x="229.8" y="88.6">7</text>
<text x="32.3" y="91.2">5</text>
<text x="32.3" y="93.7">6</text>
<text x="48.2" y="91.2">36</text>
<text x="48.2" y="93.7">35</text>
<text x="100.9" y="92.5">6</text>
<text x="100.9" y="95">7</text>
<text x="115.5" y="95">22</text>
<text x="115.5" y="92.5">23</text>
<text x="156.8" y="91.2">6</text>
<text x="156.8" y="93.7">7</text>
<text x="229.8" y="91.2">8</text>
<text x="229.8" y="93.7">9</text>
<text x="32.3" y="96.3">7</text>
<text x="32.3" y="98.8">8</text>
<text x="32.3" y="101.3">9</text>
<text x="48.2" y="96.3">34</text>
<text x="48.2" y="98.8">33</text>
<text x="48.2" y="101.3">32</text>
<text x="100.9" y="97.5">8</text>
<text x="100.9" y="100.1">9</text>
<text x="115.5" y="97.5">21 A10</text>
<text x="115.5" y="97.5">21</text>
<text x="115.5" y="100.1">20</text>
<text x="156.8" y="96.3">8</text>
<text x="156.8" y="98.8">9</text>
<text x="31.7" y="103.9">10</text>
<text x="31.7" y="106.4">11</text>
<text x="48.2" y="103.9">31 D2</text>
<text x="48.2" y="103.9">31</text>
<text x="48.2" y="106.4">30</text>
<text x="100.3" y="102.6">10</text>
<text x="100.3" y="105.2">11</text>
<text x="100.3" y="107.7">12</text>
<text x="115.5" y="102.6">19</text>
<text x="115.5" y="105.2">18</text>
<text x="115.5" y="107.7">17</text>
<text x="156.2" y="103.9">11</text>
<text x="31.7" y="109">12</text>
<text x="31.7" y="111.5">13</text>
<text x="48.2" y="109">29</text>
<text x="48.2" y="111.5">28</text>
<text x="100.3" y="112.8">14</text>
<text x="100.3" y="110.2">13</text>
<text x="115.5" y="110.2">16</text>
<text x="115.5" y="112.8">15</text>
<text x="31.7" y="114">14</text>
<text x="31.7" y="116.6">15</text>
<text x="31.7" y="119.1">16</text>
<text x="48.2" y="114">27</text>
<text x="48.2" y="116.6">26</text>
<text x="48.2" y="119.1">25</text>
<text x="156.2" y="119.1">17</text>
<text x="31.7" y="121.7">17</text>
<text x="31.7" y="124.2">18</text>
<text x="48.2" y="121.7">24</text>
<text x="48.2" y="124.2">23</text>
<text x="156.2" y="121.7">18</text>
<text x="156.2" y="124.2">19</text>
<text x="31.7" y="126.7">19</text>
<text x="31.7" y="129.3">20</text>
<text x="48.2" y="129.3">21</text>
<text x="48.2" y="126.7">22</text>
<text x="156.2" y="126.7">20</text>
<text x="171.4" y="126.7">21</text>
<text x="30.2" y="151.8" transform="rotate(-90 30.2 151.8)">8</text>
<text x="22.8" y="157.2">14</text>
<text x="36.1" y="157.2">7</text>
<text x="30.2" y="164.5" transform="rotate(-90 30.2 164.5)">1</text>
</g>
<g font-size="1.8" fill="#009600">
<text x="80" y="30.1">A7</text>
<text x="80" y="32.7">A6</text>
<text x="80" y="35.2">A5</text>
<text x="116.8" y="35.2">A0</text>
<text x="80" y="37.8">A4</text>
<text x="80" y="40.3">A3</text>
<text x="116.8" y="40.3">A2</text>
<text x="80" y="47.9">A0</text>
<text x="80" y="42.8">A2</text>
<text x="116.8" y="45.4">A4</text>
<text x="116.8" y="47.9">A5</text>
<text x="116.8" y="42.8">A3</text>
<text x="80" y="50.5">D011</text>
<text x="80" y="53">D112</text>
<text x="116.8" y="53">A7</text>
<text x="116.8" y="50.5">A6</text>
<text x="194" y="48.3" transform="rotate(-90 194 48.3)">BAUD_CLK_IN</text>
<text x="80" y="55.5">D213</text>
<text x="116.8" y="55.5">A8</text>
<text x="116.8" y="58.1">A9</text>
<text x="161.3" y="61.9">A0</text>
<text x="97.8" y="84.7">A7</text>
<text x="97.8" y="87.3">A6</text>
<text x="97.8" y="89.8">A5</text>
<text x="97.8" y="92.4">A4</text>
<text x="97.8" y="94.9">A3</text>
<text x="29.2" y="101.3">A0</text>
<text x="97.8" y="97.4">A2</text>
<text x="29.2" y="106.3">A2</text>
<text x="97.8" y="105.1">D011</text>
<text x="97.8" y="107.6">D112</text>
<text x="97.8" y="102.5">A0</text>
<text x="29.2" y="111.4">A4</text>
<text x="29.2" y="114">A5</text>
<text x="29.2" y="108.9">A3</text>
<text x="97.8" y="110.1">D213</text>
<text x="29.2" y="119">A7</text>
<text x="29.2" y="116.5">A6</text>
<text x="29.2" y="121.6">A8</text>
<text x="29.2" y="124.1">A9</text>
</g>
</svg>
